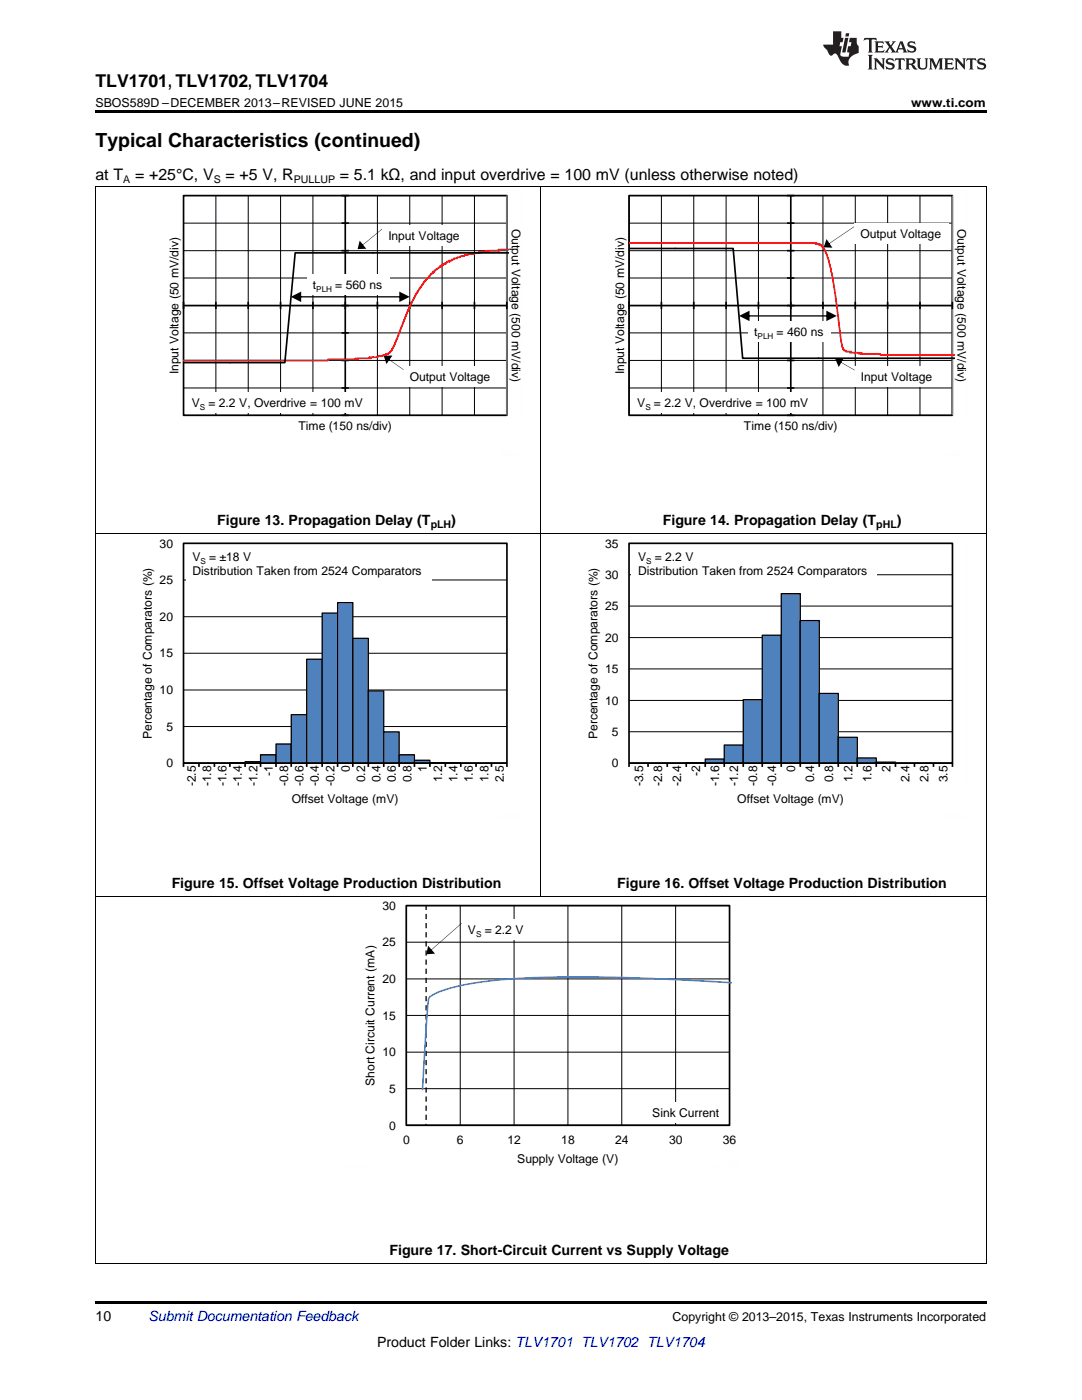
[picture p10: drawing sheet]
<svg xmlns="http://www.w3.org/2000/svg" width="216mm" height="279mm" viewBox="0 0 216 279" stroke-linecap="round" stroke-linejoin="round" font-family="sans-serif">
<path d="M19 252.2h.2zM196.7 252.2h.1zM19 259.7h177.8v.5h-177.8z" fill="#000"/>
<g fill="none" stroke="#000" stroke-width=".2">
<path d="M19.1 178.9v73.3M196.8 178.9v73.3M81.1 180.7h64.5v43.9h-64.5zM81.1 195.4h64.5M81.1 188h64.5M91.8 180.7v43.9M102.6 180.7v43.9M113.3 180.7v43.9M124.1 180.7v43.9M134.8 180.7v43.9M81.1 217.3h64.5M81.1 210h64.5"/>
<path d="M81.1 202.7h64.5M19 252.1h177.8"/>
</g>
<path d="M81.1 180.7h64.5v43.9h-64.5z" fill="none" stroke="#000" stroke-width=".33"/>
<path d="M85 224.6v-43.9" fill="none" stroke="#000" stroke-width=".26" stroke-dasharray="1 .8" stroke-linecap="butt"/>
<path d="M146 196.1l-12.2-.7-9.7-.3-8.6-.1-8.6 .1-6.5 .4-5.8 .7-4.5 .9-3.2 1.2a2.16 2.16 0 0 0-1.5 2.4l-1.1 16.7" fill="none" stroke="#66f" stroke-width=".33"/>
<path d="M67.3 179.7v53M79.8 179.7h68.7M148.5 179.7v46M67.3 232.7h6.3M142.2 232.7h6.3" fill="none" stroke="#fefefe" stroke-width=".2" stroke-dasharray=".4 .1" stroke-linecap="butt"/>
<path d="M92.1 183.5h14.3v4.1h-14.3z" fill-rule="evenodd" fill="#fff"/>
<path d="M85.8 189.7l6.4-5.4zM85.4 188.8l1.4 1.5-1.7 .2z" fill="#000"/>
<path d="M128.9 220h16.1v4.1h-16.1z" fill-rule="evenodd" fill="#fff"/>
<path d="M19.1 106.5v72.4M36.6 115.7h64.5M36.6 108.5h64.5M107.9 106.5v72.4M196.8 106.5v72.4M36.6 137.7h64.5M36.6 130.4h64.5M36.6 123.1h64.5M36.6 145h64.5M19 178.9h177.8" fill="none" stroke="#000" stroke-width=".2"/>
<path d="M36.6 108.4h64.6v43.9h-64.6z" fill="none" stroke="#000" stroke-width=".33"/>
<path d="M45.9 152.3h3" fill="none" stroke="#4f81bd" stroke-width=".2"/>
<path d="M45.9 152.3h3zM48.9 152h3.1v.3h-3.1z" fill="none" stroke="#000" stroke-width=".25"/>
<path d="M48.9 152.2h3.1" fill="none" stroke="#4f81bd" stroke-width=".29"/>
<path d="M52 150.6h3.1v1.7h-3.1z" fill-rule="evenodd" fill="#4f81bd"/>
<path d="M52 150.6h3.1v1.7h-3.1z" fill="none" stroke="#000" stroke-width=".25"/>
<path d="M55.1 148.5h3v3.8h-3z" fill-rule="evenodd" fill="#4f81bd"/>
<path d="M55.1 148.5h3v3.8h-3z" fill="none" stroke="#000" stroke-width=".25"/>
<path d="M58.1 142.6h3.1v9.7h-3.1z" fill-rule="evenodd" fill="#4f81bd"/>
<path d="M58.1 142.6h3.1v9.7h-3.1z" fill="none" stroke="#000" stroke-width=".25"/>
<path d="M61.2 131.6h3.1v20.7h-3.1z" fill-rule="evenodd" fill="#4f81bd"/>
<path d="M61.2 131.6h3.1v20.7h-3.1z" fill="none" stroke="#000" stroke-width=".25"/>
<path d="M64.3 122.4h3.1v29.9h-3.1z" fill-rule="evenodd" fill="#4f81bd"/>
<path d="M64.3 122.4h3.1v29.9h-3.1z" fill="none" stroke="#000" stroke-width=".25"/>
<path d="M67.4 120.3h3v32h-3z" fill-rule="evenodd" fill="#4f81bd"/>
<path d="M67.4 120.3h3v32h-3z" fill="none" stroke="#000" stroke-width=".25"/>
<path d="M70.4 127.4h3.1v24.9h-3.1z" fill-rule="evenodd" fill="#4f81bd"/>
<path d="M70.4 127.4h3.1v24.9h-3.1z" fill="none" stroke="#000" stroke-width=".25"/>
<path d="M73.5 137.9h3.1v14.4h-3.1z" fill-rule="evenodd" fill="#4f81bd"/>
<path d="M73.5 137.9h3.1v14.4h-3.1z" fill="none" stroke="#000" stroke-width=".25"/>
<path d="M76.6 146.1h3.1v6.2h-3.1z" fill-rule="evenodd" fill="#4f81bd"/>
<path d="M76.6 146.1h3.1v6.2h-3.1z" fill="none" stroke="#000" stroke-width=".25"/>
<path d="M79.7 150.6h3v1.7h-3z" fill-rule="evenodd" fill="#4f81bd"/>
<path d="M79.7 150.6h3v1.7h-3z" fill="none" stroke="#000" stroke-width=".25"/>
<path d="M82.7 151.7h3.1v.6h-3.1z" fill-rule="evenodd" fill="#4f81bd"/>
<path d="M82.7 151.7h3.1v.6h-3.1zM85.8 152.3h3.1zM88.9 152.3h3z" fill="none" stroke="#000" stroke-width=".25"/>
<path d="M85.8 152.3h6.1" fill="none" stroke="#4f81bd" stroke-width=".2"/>
<g fill="none" stroke="#000" stroke-width=".33">
<path d="M36.6 153.1v-.8h64.6v.8M39.7 152.3v.8M42.8 152.3v.8M45.9 152.3v.8M48.9 152.3v.8M52 152.3v.8M55.1 152.3v.8M58.1 152.3v.8M61.2 152.3v.8M64.3 152.3v.8M67.4 152.3v.8M70.4 152.3v.8"/>
<path d="M73.5 152.3v.8M76.6 152.3v.8M79.7 152.3v.8M82.7 152.3v.8M85.8 152.3v.8M88.9 152.3v.8M91.9 152.3v.8M95 152.3v.8M98.1 152.3v.8"/>
</g>
<path d="M22.9 107.4v56.1M35.4 107.4h68.7M104.1 107.4v48.7M22.9 163.4h10M94.1 163.4h10" fill="none" stroke="#fefefe" stroke-width=".2" stroke-dasharray=".4 .1" stroke-linecap="butt"/>
<path d="M37.2 109h48.9v6.9h-48.9z" fill-rule="evenodd" fill="#fff"/>
<path d="M125.5 114.7h64.5M125.5 108.5h64.5M125.5 139.8h64.5M125.5 133.5h64.5M125.5 127.2h64.5M125.5 121h64.5M125.5 146h64.5" fill="none" stroke="#000" stroke-width=".2"/>
<path d="M125.5 108.4h64.6v43.9h-64.6z" fill="none" stroke="#000" stroke-width=".33"/>
<path d="M136.9 152.3h3.8" fill="none" stroke="#4f81bd" stroke-width=".2"/>
<path d="M136.9 152.2l3.8 .1z" fill="none" stroke="#000" stroke-width=".25"/>
<path d="M140.7 151.5h3.8v.8h-3.8z" fill-rule="evenodd" fill="#4f81bd"/>
<path d="M140.7 151.5h3.8v.8h-3.8z" fill="none" stroke="#000" stroke-width=".25"/>
<path d="M144.5 148.7h3.8v3.6h-3.8z" fill-rule="evenodd" fill="#4f81bd"/>
<path d="M144.5 148.7h3.8v3.6h-3.8z" fill="none" stroke="#000" stroke-width=".25"/>
<path d="M148.3 139.6h3.8v12.7h-3.8z" fill-rule="evenodd" fill="#4f81bd"/>
<path d="M148.3 139.6h3.8v12.7h-3.8z" fill="none" stroke="#000" stroke-width=".25"/>
<path d="M152.1 126.8h3.8v25.5h-3.8z" fill-rule="evenodd" fill="#4f81bd"/>
<path d="M152.1 126.8h3.8v25.5h-3.8z" fill="none" stroke="#000" stroke-width=".25"/>
<path d="M155.9 118.5h3.8v33.8h-3.8z" fill-rule="evenodd" fill="#4f81bd"/>
<path d="M155.9 118.5h3.8v33.8h-3.8z" fill="none" stroke="#000" stroke-width=".25"/>
<path d="M159.7 123.9h3.8v28.4h-3.8z" fill-rule="evenodd" fill="#4f81bd"/>
<path d="M159.7 123.9h3.8v28.4h-3.8z" fill="none" stroke="#000" stroke-width=".25"/>
<path d="M163.5 138.4h3.8v13.9h-3.8z" fill-rule="evenodd" fill="#4f81bd"/>
<path d="M163.5 138.4h3.8v13.9h-3.8z" fill="none" stroke="#000" stroke-width=".25"/>
<path d="M167.3 147.1h3.8v5.2h-3.8z" fill-rule="evenodd" fill="#4f81bd"/>
<path d="M167.3 147.1h3.8v5.2h-3.8z" fill="none" stroke="#000" stroke-width=".25"/>
<path d="M171.1 151.3h3.7v1h-3.7z" fill-rule="evenodd" fill="#4f81bd"/>
<path d="M171.1 151.3h3.7v1h-3.7zM174.8 152.1h3.9v.2h-3.9z" fill="none" stroke="#000" stroke-width=".25"/>
<path d="M174.8 152.2h3.9" fill="none" stroke="#4f81bd" stroke-width=".21"/>
<g fill="none" stroke="#000" stroke-width=".33">
<path d="M125.5 153.1v-.8h64.6v.8M129.3 152.3v.8M133.1 152.3v.8M136.9 152.3v.8M140.7 152.3v.8M144.5 152.3v.8M148.3 152.3v.8M152.1 152.3v.8M155.9 152.3v.8M159.7 152.3v.8M163.5 152.3v.8M167.3 152.3v.8"/>
<path d="M171.1 152.3v.8M174.8 152.3v.8M178.7 152.3v.8M182.5 152.3v.8M186.3 152.3v.8"/>
</g>
<path d="M111.8 107.4v56.1M124.3 107.4h68.7M193 107.4v48.7M111.8 163.4h10M183 163.4h10" fill="none" stroke="#fefefe" stroke-width=".2" stroke-dasharray=".4 .1" stroke-linecap="butt"/>
<path d="M126.1 109h48.9v6.9h-48.9z" fill-rule="evenodd" fill="#fff"/>
<g fill="none" stroke="#000" stroke-width=".2">
<path d="M19.1 37.3v69.2M36.6 39h64.5v43.9h-64.5zM43.1 39v43.9M49.5 39v43.9M56 39v43.9M62.4 39v43.9M75.3 39v43.9M81.8 39v43.9M88.2 39v43.9M94.7 39v43.9M107.9 37.3v69.2M196.8 37.3v69.2"/>
<path d="M36.6 55.5h64.5M36.6 50h64.5M36.6 44.5h64.5M36.6 77.4h64.5M36.6 71.9h64.5M36.6 66.4h64.5M19 106.5h177.8"/>
</g>
<g fill="none" stroke="#000" stroke-width=".33">
<path d="M36.6 39h64.5v43.9h-64.5zM68.1 39h1.5M68.9 39v43.9M68.1 55.5h1.5M68.1 50h1.5M68.1 44.5h1.5M74.4 50.5h27.1M74.4 50.5h-15.5l-2.1 21.9h-11M36.6 72.4h9.3M36.6 61h64.5M36.6 60.2v1.5M43.1 60.2v1.5"/>
<path d="M49.5 60.2v1.5M56 60.2v1.5M62.4 60.2v1.5M68.1 77.4h1.5M68.1 71.9h1.5M68.1 66.4h1.5M75.3 60.2v1.5M81.8 60.2v1.5M88.2 60.2v1.5M94.7 60.2v1.5M101.1 60.2v1.5M68.1 82.9h1.5"/>
</g>
<path d="M101.1 39v43.9M36.6 61h64.5" fill="none" stroke="#868686" stroke-width=".25"/>
<path d="M101.5 49.8h-1.8l-.1 .2-.1-.2-.1 .2h-1.8v.3l-.2-.3-.3 .2-.1-.2v.3l-.9-.1v.3l-.1-.3h-.2l-.2 .3v-.3l-.1 .3h-.7l-.1 .2-.1-.2h-.2l-.1 .2-.1-.2-.1 .2h-.7l-.1 .2h-.6l-.1 .2h-.7v.2h-.6l-.1 .3h-.6v.2h-.4l-.1 .2h-.3l-.1 .2-.1-.2-.1 .2h-.3l-.2 .5-.1-.3-.1 .3h-.3l-.2 .4-.1-.2h-.1l-.2 .4-.1-.2-.2 .4h-.3l-.1 .3h-.2l-.5 .6-.1-.2-.2 .4h-.2l-.2 .5h-.2l-.1 .4-.5 .2-.1 .5h-.3l-.3 .6h-.1l-1.3 2-1.5 3.1-2.1 5.7-1.1 2.4h-.2l-.5 .6h-.4v.3l-.1-.3-.1 .3h-.5v.2h-.9l-.1 .2h-1M36.6 72h9.3M74.4 71.3h-.4v.2l-.2-.2v.2l-.1-.2v.2h-2.2l-.1 .2-.1-.2-.2 .2h-.1l-.1-.2v.2h-5.4l-.1 .3h-19.6" fill="none" stroke="#f00" stroke-width=".33"/>
<path d="M22.9 38v53.1M35.3 38h68.7M104 38v46.1M22.9 91h6.3M97.7 91h6.3" fill="none" stroke="#fefefe" stroke-width=".2" stroke-dasharray=".4 .1" stroke-linecap="butt"/>
<path d="M80.5 73h18.9v4.1h-18.9z" fill-rule="evenodd" fill="#fff"/>
<path d="M77.4 71.6l3.1 2.1zM76.6 71h1.7l-1.2 1.7z" fill="#000"/>
<path d="M76.2 44.9h17v4.1h-17z" fill-rule="evenodd" fill="#fff"/>
<path d="M72.1 49l4.2-3.3zM71.8 48l1.3 1.6-1.7 .1z" fill="#000"/>
<path d="M37 78.3h37v4.1h-37z" fill-rule="evenodd" fill="#fff"/>
<path d="M59.8 59.1h20.2v.3h-20.2zM58 59.2l2.1-1v2.1zM79.7 58.2l2.1 1-2.1 1.1z" fill="#000"/>
<path d="M61.2 54.7h16.5v4.1h-16.5z" fill-rule="evenodd" fill="#fff"/>
<g fill="none" stroke="#000" stroke-width=".2">
<path d="M125.5 39h64.5v43.9h-64.5zM132 39v43.9M138.4 39v43.9M144.9 39v43.9M151.3 39v43.9M164.2 39v43.9M170.7 39v43.9M177.1 39v43.9M183.6 39v43.9M125.5 55.5h64.5M125.5 50h64.5M125.5 44.5h64.5"/>
<path d="M125.5 77.4h64.5M125.5 71.9h64.5M125.5 66.4h64.5"/>
</g>
<g fill="none" stroke="#000" stroke-width=".33">
<path d="M125.5 39h64.5v43.9h-64.5zM157 39h1.5M157.8 39v43.9M125.5 49.6h9.3M134.7 49.6h11.6l1.9 21.9h15.1M157 55.5h1.5M157 50h1.5M157 44.5h1.5M125.5 61h64.5M125.5 60.2v1.5M132 60.2v1.5M138.4 60.2v1.5"/>
<path d="M144.9 60.2v1.5M151.3 60.2v1.5M157 77.4h1.5M157 71.9h1.5M157 66.4h1.5M163.3 71.5h27.1M164.2 60.2v1.5M170.7 60.2v1.5M177.1 60.2v1.5M183.6 60.2v1.5M190 60.2v1.5M157 82.9h1.5"/>
</g>
<path d="M190 39v43.9M125.5 61h64.5" fill="none" stroke="#868686" stroke-width=".25"/>
<path d="M125.5 48.5h9.3M134.7 48.5h27.9l.1 .2 .2-.2 .1 .2h.3M163.3 48.7h.1v.2l.1-.2 .2 .2h.2l.2 .4h.2l.3 .7h.1l1.1 3.6 .9 5.4 1.1 8.8 .3 1.5 .3 .7h.3l.1 .2h.8l.1 .2v-.2l.2 .2h1.4l.1 .2v-.2l.4 .2 .1-.2 .1 .2h3.6l.1 .2h14.7" fill="none" stroke="#f00" stroke-width=".33"/>
<path d="M111.8 38v53.1M124.2 38h68.7M192.9 38v46.1M111.8 91h6.3M186.6 91h6.3" fill="none" stroke="#fefefe" stroke-width=".2" stroke-dasharray=".4 .1" stroke-linecap="butt"/>
<path d="M170.4 44.5h18.9v4.1h-18.9z" fill-rule="evenodd" fill="#fff"/>
<path d="M165.2 48.7l5.3-3.4zM164.9 47.7l1.2 1.7h-1.7z" fill="#000"/>
<path d="M170.5 73.1h17v4.1h-17z" fill-rule="evenodd" fill="#fff"/>
<path d="M167.6 72.1l2.9 1.8zM166.7 71.7l1.7-.3-1 1.9z" fill="#000"/>
<path d="M125.9 78.3h37v4.1h-37z" fill-rule="evenodd" fill="#fff"/>
<path d="M149.2 62.9h16v.3h-16zM147.5 63l2.1-1v2.1zM164.9 62l2.1 1-2.1 1.1z" fill="#000"/>
<path d="M149.2 64.1h16.6v4.1h-16.6z" fill-rule="evenodd" fill="#fff"/>
<path d="M19 37.2h177.8" fill="none" stroke="#000" stroke-width=".2"/>
<path d="M19 22h177.8v.5h-177.8z" fill="#000"/>
<g fill="#231f20">
<path d="M172.5 7.6l-.1 .5 .4-.2h.6v.1v2.1l-.2 .4h.9l-.2-.4v-2.1l.1-.1h.5l.5 .2-.2-.5zM174.5 8.3l.2 .3v1.5l-.2 .4h1.8l.2-.6a1.04 1.04 0 0 1-1.3 .2v-.7h.6l.3 .2v-.6l-.3 .2h-.6v-.6l.8-.1 .4 .3-.2-.5zM176.5 8.3l.9 1.1-.9 1.1h.8l-.2-.2 .4-.7 .5 .7-.2 .2h1.5l-.2-.2 .2-.4h.9l.1 .4-.2 .2h1l-.3-.3-.7-1.9h-.5l-.9 2-.8-1 .9-1h-.8l.1 .3-.4 .5-.3-.6 .1-.2zM179.7 8.6l.4 1h-.7zM181.3 8.4a.63 .63 0 0 0-.2 .7 .63 .63 0 0 0 .6 .4l.6 .2 .1 .2a.75 .75 0 0 1-.7 .4 .75 .75 0 0 1-.6-.5l.1 .7 .1-.1a1.11 1.11 0 0 0 1.5-.6 1.13 1.13 0 0 0-1.2-.8l-.1-.4a1.04 1.04 0 0 1 1.2 .2l-.2-.5-.2 .1-.4-.2zM173.2 10.9l.2 .4v2.2l-.2 .4h1l-.3-.4v-2.2l.3-.4zM174.3 11.6l.3 .4v1.5l-.3 .4h.8l-.2-.4v-1.3l1.5 1.7v-1.9l.2-.4h-.7l.2 .4v.9l-1.1-1.3zM177 11.8a.62 .62 0 0 0-.2 .7 .62 .62 0 0 0 .6 .4l.6 .1 .1 .3a.76 .76 0 0 1-.7 .3 .76 .76 0 0 1-.7-.4l.2 .7 .1-.1a1.11 1.11 0 0 0 1.5-.6 1.13 1.13 0 0 0-1.2-.8l-.1-.4a1.04 1.04 0 0 1 1.2 .2l-.2-.6-.2 .1-.5-.1zM178.7 11.6l-.2 .6a.61 .61 0 0 1 .8-.3v1.6l-.2 .4h.9l-.2-.4v-1.6a.63 .63 0 0 1 .7 .3l-.1-.6zM180.6 11.6l.3 .4v1.5l-.3 .4h1l-.2-.2-.1-.8 .6 .2a.76 .76 0 0 0 1.2 .7l-1-1a.58 .58 0 0 0 .6-.5 .58 .58 0 0 0-.5-.6zM181.4 11.9h.1a.45 .45 0 0 1 .5 .1 .45 .45 0 0 1 .1 .5l-.8 .2zM182.9 11.6l.2 .2a2.17 2.17 0 0 0 .3 1.9 .99 .99 0 0 0 1.6-.6v-1.1l.2-.4h-.7l.2 .2a1.92 1.92 0 0 1-.2 1.8 .6 .6 0 0 1-.9-.5v-1.1l.2-.4zM185.4 11.6l.2 .4v1.5l-.2 .4h.7l-.2-.4v-1.4l.8 1.8 .8-1.8v1.4l-.2 .4h.9l-.2-.4v-1.5l.2-.4h-.8l-.6 1.5-.6-1.5zM188.4 11.6l.2 .4v1.5l-.2 .4h1.8l.1-.6a1.04 1.04 0 0 1-1.2 .1v-.6h.5l.4 .2v-.6l-.4 .2h-.5v-.7h.8l.3 .3-.1-.6zM190.5 11.6l.2 .4v1.5l-.2 .4h.7l-.2-.4v-1.3l1.5 1.7v-1.9l.2-.4h-.7l.2 .4v.9l-1.1-1.3zM192.9 11.6l-.1 .6a.61 .61 0 0 1 .7-.3l.1 1.6-.3 .4h1l-.3-.4 .1-1.6a.63 .63 0 0 1 .7 .3l-.1-.6zM195.2 11.8a.62 .62 0 0 0-.2 .7 .62 .62 0 0 0 .6 .4l.6 .1 .1 .3a.76 .76 0 0 1-.7 .3 .76 .76 0 0 1-.6-.4l.1 .7 .1-.1a1.11 1.11 0 0 0 1.6-.6 1.13 1.13 0 0 0-1.3-.8l-.1-.4a1.04 1.04 0 0 1 1.2 .2l-.1-.6-.2 .1-.5-.1z"/>
<path d="M166.2 6.3v2.6h-1.9v.4l.8 .9a.91 .91 0 0 0 1 .8 .56 .56 0 0 1 .5-.3 .56 .56 0 0 1 .5 .3l.4 .8a1.53 1.53 0 0 0 1.9 1.2 1.54 1.54 0 0 1 1-2.1l.9-.3v-1.4a1.52 1.52 0 0 1-.4-1.6h-1.3l-.2 .8h.5l-.2 .8h-.5l-.1 1v.2l.4 .1-.2 .8a1.93 1.93 0 0 1-1.6-.3l.3-1.8h-.5l.2-.8h.4l.2-.8h-.4v-1.3zM168.6 7.6l-.6 2.9h.7l.6-2.9zM168.8 6.6l-.1 .7h.6l.2-.7z"/>
</g>
<text font-size="3.9" x="19" y="29.3">Typical Characteristics (continued)</text>
<text font-size="3.5" x="19" y="17.3">TLV1701, TLV1702, TLV1704</text>
<g font-size="3.2">
<text x="19" y="36">at T</text>
<text x="27" y="36">= +25°C, V</text>
<text x="45" y="36">= +5 V, R</text>
<text x="67.8" y="36">= 5.1 kΩ, and input overdrive = 100 mV (unless otherwise noted)</text>
</g>
<g font-size="2.8">
<text x="43.4" y="104.8">Figure 13. Propagation Delay (T</text>
<text x="90.1" y="104.8">)</text>
<text x="132.3" y="104.8">Figure 14. Propagation Delay (T</text>
<text x="179" y="104.8">)</text>
<text x="34.3" y="177.2">Figure 15. Offset Voltage Production Distribution</text>
<text x="123.2" y="177.2">Figure 16. Offset Voltage Production Distribution</text>
<text x="77.7" y="250.4">Figure 17. Short-Circuit Current vs Supply Voltage</text>
<text x="19" y="263.6">10</text>
<text x="75.2" y="268.9">Product Folder Links: TLV1701 TLV1702 TLV1704</text>
</g>
<text font-size="2.8" fill="#0000c8" x="29.6" y="263.6">Submit Documentation Feedback</text>
<g font-size="2.5">
<text x="19" y="21.4">SBOS589D –DECEMBER 2013–REVISED JUNE 2015</text>
<text x="181.8" y="21.4">www.ti.com</text>
<text x="134.2" y="263.6">Copyright © 2013–2015, Texas Instruments Incorporated</text>
</g>
<g font-size="2.4">
<text x="77.5" y="47.9">Input Voltage</text>
<text x="102.2" y="45.7" transform="rotate(90 102.2 45.7)">Output Voltage (500 mV/div)</text>
<text x="171.7" y="47.4">Output Voltage</text>
<text x="191.1" y="45.7" transform="rotate(90 191.1 45.7)">Output Voltage (500 mV/div)</text>
<text x="62.4" y="57.7">t</text>
<text x="66.9" y="57.7">= 560 ns</text>
<text x="150.5" y="67.1">t</text>
<text x="155" y="67.1">= 460 ns</text>
<text x="35.6" y="74.7" transform="rotate(-90 35.6 74.7)">Input Voltage (50 mV/div)</text>
<text x="81.8" y="75.9">Output Voltage</text>
<text x="124.5" y="74.7" transform="rotate(-90 124.5 74.7)">Input Voltage (50 mV/div)</text>
<text x="171.8" y="76">Input Voltage</text>
<text x="38.3" y="81.3">V</text>
<text x="41.6" y="81.3">= 2.2 V, Overdrive = 100 mV</text>
<text x="127.2" y="81.3">V</text>
<text x="130.5" y="81.3">= 2.2 V, Overdrive = 100 mV</text>
<text x="59.5" y="85.7">Time (150 ns/div)</text>
<text x="148.4" y="85.7">Time (150 ns/div)</text>
<text x="31.9" y="109.3">30</text>
<text x="38.4" y="111.9">V</text>
<text x="41.7" y="111.9">= ±18 V</text>
<text x="120.8" y="109.3">35</text>
<text x="127.3" y="111.9">V</text>
<text x="130.6" y="111.9">= 2.2 V</text>
<text x="31.9" y="116.6">25</text>
<text x="38.4" y="114.7">Distribution Taken from 2524 Comparators</text>
<text x="120.8" y="115.5">30</text>
<text x="127.3" y="114.7">Distribution Taken from 2524 Comparators</text>
<text x="31.9" y="123.9">20</text>
<text x="120.8" y="121.8">25</text>
<text x="31.9" y="131.2">15</text>
<text x="120.8" y="128.1">20</text>
<text x="120.8" y="134.3">15</text>
<text x="31.9" y="138.5">10</text>
<text x="120.8" y="140.6">10</text>
<text x="30.3" y="147.5" transform="rotate(-90 30.3 147.5)">Percentage of Comparators (%)</text>
<text x="33.2" y="145.8">5</text>
<text x="119.2" y="147.5" transform="rotate(-90 119.2 147.5)">Percentage of Comparators (%)</text>
<text x="122.1" y="146.9">5</text>
<text x="33.2" y="153.1">0</text>
<text x="54.4" y="154.9" transform="rotate(-90 54.4 154.9)">-1</text>
<text x="69.8" y="154.1" transform="rotate(-90 69.8 154.1)">0</text>
<text x="85.2" y="154.1" transform="rotate(-90 85.2 154.1)">1</text>
<text x="122.1" y="153.1">0</text>
<text x="139.7" y="154.9" transform="rotate(-90 139.7 154.9)">-2</text>
<text x="158.7" y="154.1" transform="rotate(-90 158.7 154.1)">0</text>
<text x="177.7" y="154.1" transform="rotate(-90 177.7 154.1)">2</text>
<text x="39.1" y="156.9" transform="rotate(-90 39.1 156.9)">-2.5</text>
<text x="42.1" y="156.9" transform="rotate(-90 42.1 156.9)">-1.8</text>
<text x="45.2" y="156.9" transform="rotate(-90 45.2 156.9)">-1.6</text>
<text x="48.3" y="156.9" transform="rotate(-90 48.3 156.9)">-1.4</text>
<text x="51.4" y="156.9" transform="rotate(-90 51.4 156.9)">-1.2</text>
<text x="57.5" y="156.9" transform="rotate(-90 57.5 156.9)">-0.8</text>
<text x="58.2" y="160.3">Offset Voltage (mV)</text>
<text x="60.6" y="156.9" transform="rotate(-90 60.6 156.9)">-0.6</text>
<text x="63.6" y="156.9" transform="rotate(-90 63.6 156.9)">-0.4</text>
<text x="66.7" y="156.9" transform="rotate(-90 66.7 156.9)">-0.2</text>
<text x="72.9" y="156.1" transform="rotate(-90 72.9 156.1)">0.2</text>
<text x="75.9" y="156.1" transform="rotate(-90 75.9 156.1)">0.4</text>
<text x="79" y="156.1" transform="rotate(-90 79 156.1)">0.6</text>
<text x="82.1" y="156.1" transform="rotate(-90 82.1 156.1)">0.8</text>
<text x="88.2" y="156.1" transform="rotate(-90 88.2 156.1)">1.2</text>
<text x="91.3" y="156.1" transform="rotate(-90 91.3 156.1)">1.4</text>
<text x="94.4" y="156.1" transform="rotate(-90 94.4 156.1)">1.6</text>
<text x="97.4" y="156.1" transform="rotate(-90 97.4 156.1)">1.8</text>
<text x="100.5" y="156.1" transform="rotate(-90 100.5 156.1)">2.5</text>
<text x="128.3" y="156.9" transform="rotate(-90 128.3 156.9)">-3.5</text>
<text x="132.1" y="156.9" transform="rotate(-90 132.1 156.9)">-2.8</text>
<text x="135.9" y="156.9" transform="rotate(-90 135.9 156.9)">-2.4</text>
<text x="143.5" y="156.9" transform="rotate(-90 143.5 156.9)">-1.6</text>
<text x="147.1" y="160.3">Offset Voltage (mV)</text>
<text x="147.3" y="156.9" transform="rotate(-90 147.3 156.9)">-1.2</text>
<text x="151.1" y="156.9" transform="rotate(-90 151.1 156.9)">-0.8</text>
<text x="154.9" y="156.9" transform="rotate(-90 154.9 156.9)">-0.4</text>
<text x="162.5" y="156.1" transform="rotate(-90 162.5 156.1)">0.4</text>
<text x="166.3" y="156.1" transform="rotate(-90 166.3 156.1)">0.8</text>
<text x="170.1" y="156.1" transform="rotate(-90 170.1 156.1)">1.2</text>
<text x="173.9" y="156.1" transform="rotate(-90 173.9 156.1)">1.6</text>
<text x="181.5" y="156.1" transform="rotate(-90 181.5 156.1)">2.4</text>
<text x="185.3" y="156.1" transform="rotate(-90 185.3 156.1)">2.8</text>
<text x="189.1" y="156.1" transform="rotate(-90 189.1 156.1)">3.5</text>
<text x="76.3" y="181.6">30</text>
<text x="76.3" y="188.9">25</text>
<text x="93.4" y="186.4">V</text>
<text x="96.7" y="186.4">= 2.2 V</text>
<text x="76.3" y="196.2">20</text>
<text x="76.3" y="203.5">15</text>
<text x="76.3" y="210.8">10</text>
<text x="74.7" y="216.7" transform="rotate(-90 74.7 216.7)">Short Circuit Current (mA)</text>
<text x="77.7" y="218.1">5</text>
<text x="77.7" y="225.4">0</text>
<text x="130.2" y="222.9">Sink Current</text>
<text x="80.4" y="228.3">0</text>
<text x="91.2" y="228.3">6</text>
<text x="101.3" y="228.3">12</text>
<text x="103.2" y="232.2">Supply Voltage (V)</text>
<text x="112" y="228.3">18</text>
<text x="122.7" y="228.3">24</text>
<text x="133.5" y="228.3">30</text>
<text x="144.3" y="228.3">36</text>
</g>
<g font-size="2.1">
<text x="24.6" y="36.6">A</text>
<text x="42.7" y="36.6">S</text>
<text x="58.6" y="36.6">PULLUP</text>
<text x="85.9" y="105.3">pLH</text>
<text x="174.8" y="105.3">pHL</text>
</g>
<g font-size="1.6">
<text x="63.1" y="58.2">PLH</text>
<text x="151.2" y="67.6">PLH</text>
<text x="39.9" y="81.9">S</text>
<text x="128.8" y="81.9">S</text>
<text x="40" y="112.5">S</text>
<text x="128.9" y="112.5">S</text>
<text x="95" y="187">S</text>
</g>
</svg>
